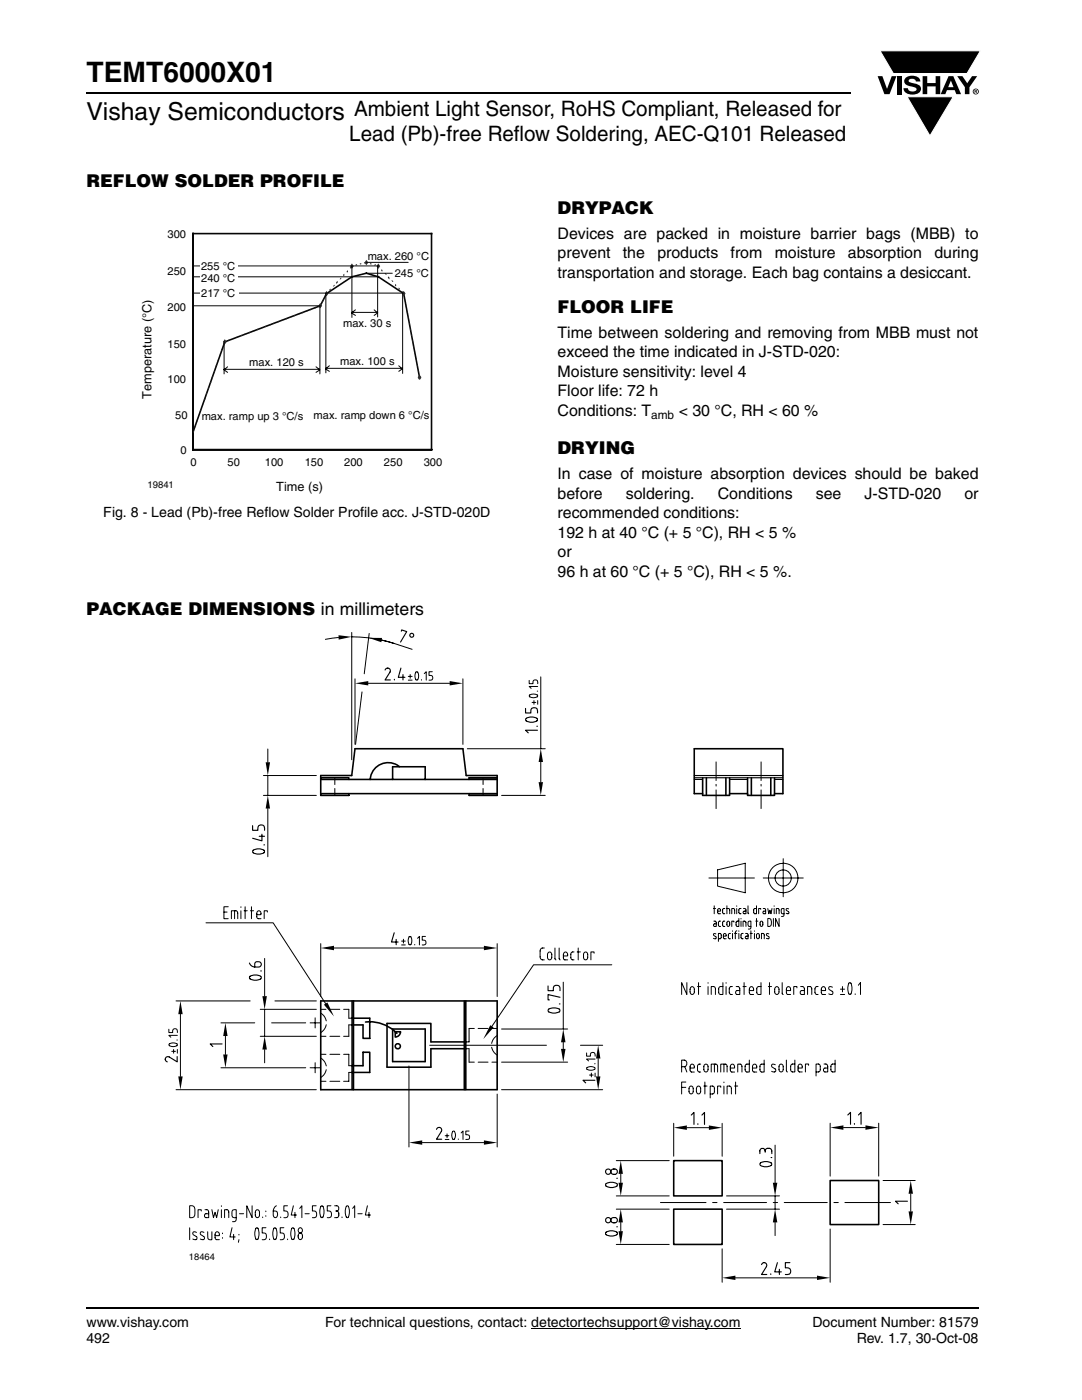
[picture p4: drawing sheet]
<svg xmlns="http://www.w3.org/2000/svg" width="216mm" height="279mm" viewBox="0 0 216 279" stroke-linecap="round" stroke-linejoin="round" font-family="sans-serif">
<path d="M106 265.1h41.8" fill="none" stroke="#000" stroke-width=".2"/>
<path d="M17.3 261h178" fill="none" stroke="#000" stroke-width=".36"/>
<path d="M175.1 10.1h20.7v17.2h-20.7z" fill="#fff"/>
<g fill="#000">
<path d="M175.1 15.2h1l.9 2.5 .9-2.5h1l-1.4 3.6h-1zM175.6 10.1h20l-2.7 4.6h-14.6zM179 15.2h.9v3.6h-.9zM180.8 15.5a2.1 2.1 0 0 1 2.7 .3l.1 .5h-.8a.79 .79 0 0 0-.7-.6 .79 .79 0 0 0-.8 .4l.2 .3 1 .3a1.08 1.08 0 0 1 1.3 1 1.08 1.08 0 0 1-1.1 1.1 1.73 1.73 0 0 1-2.4-1.2h.9a.96 .96 0 0 0 .8 .7 .96 .96 0 0 0 .9-.5 1.31 1.31 0 0 0-1.2-.6 1.03 1.03 0 0 1-1.1-.5 1.03 1.03 0 0 1 .2-1.2zM184.1 15.2h.9v1.4h1.7v-1.4h.9v3.6h-.9v-1.6h-1.7v1.6h-.9zM181 19.3h9.2l-4.6 7.8zM191 15.2h1l1 1.4 1-1.4h1l-1.6 2.2v1.4h-.9v-1.4z"/>
<path d="M189.7 16.1l-.5 1.3h1.1zM189.3 15.2h.9l1.6 3.6h-1l-.3-.8h-1.5l-.4 .8h-.9z"/>
<path d="M194.6 18v.2h.2v-.1zM194.5 17.9l.4 .1 .1 .1-.2 .2 .2 .3-.3-.3-.1 .3h-.1zM194.2 18.3a.5 .5 0 0 0 1 0 .5 .5 0 0 0-1 0zM194.1 18.3a.6 .6 0 0 1 1.2 0 .6 .6 0 0 1-1.2 0z"/>
</g>
<path d="M175.6 10.1h20l-2.7 4.6h-14.6zM181 19.3h9.2l-4.6 7.8z" fill="none" stroke="#fff" stroke-width=".2"/>
<path d="M17.3 18.6h152.5" fill="none" stroke="#000" stroke-width=".36"/>
<path d="M28 45.5h60.3v53.1h-60.3z" fill="#fff"/>
<path d="M38.5 53.8h47.6M38.5 75.3h47.6M38.5 68.2h47.6M38.5 61h47.6" fill="none" stroke="#fff" stroke-width=".2"/>
<path d="M38.5 46.6h47.6" fill="none" stroke="#fff" stroke-width=".32"/>
<path d="M38.5 46.6h47.6v43.1h-47.6zM83.7 75.3l-3.1-16.7-5.1-3.4-2.4-.7-2.9 .7-5 3.4-1.3 2.4-19 7.2-6.4 18" fill="none" stroke="#040503" stroke-width=".32"/>
<g fill="#123217">
<path d="M38.6 86h.1l-.1 .4h-.1z" fill-rule="evenodd"/>
<path d="M39 85h.2l-.2 .3h-.2z" fill-rule="evenodd"/>
<path d="M39.3 83.9h.1v.3h-.2z" fill-rule="evenodd"/>
<path d="M40.1 81.6h.1l-.1 .4h-.2z" fill-rule="evenodd"/>
<path d="M40.8 79.5h.3l-.2 .3h-.2z" fill-rule="evenodd"/>
<path d="M41.2 78.4h.1l-.1 .4h-.1z" fill-rule="evenodd"/>
<path d="M41.6 77.3h.2l-.2 .4h-.1z" fill-rule="evenodd"/>
<path d="M42 76.2h.2l-.2 .4h-.2z" fill-rule="evenodd"/>
<path d="M42.3 75.1h.2l-.1 .3h-.2z" fill-rule="evenodd"/>
<path d="M42.7 74h.2l-.2 .4h-.1z" fill-rule="evenodd"/>
<path d="M43.1 72.9h.1l-.1 .4h-.1z" fill-rule="evenodd"/>
<path d="M43.4 71.9h.2l-.1 .3h-.1z" fill-rule="evenodd"/>
<path d="M43.9 70.8h.2l-.2 .3h-.2z" fill-rule="evenodd"/>
<path d="M44.2 69.7h.2l-.2 .4h-.1z" fill-rule="evenodd"/>
<path d="M44.6 68.5h.1l-.1 .4h-.1z" fill-rule="evenodd"/>
<path d="M44.7 68.1l.3-.1 .1 .2-.3 .1z" fill-rule="evenodd"/>
<path d="M45.6 67.8l.2-.1v.2l-.2 .1z" fill-rule="evenodd"/>
<path d="M47.2 67.2l.3-.1v.2l-.3 .1z" fill-rule="evenodd"/>
<path d="M47.9 66.9l.3-.1 .1 .2-.3 .1z" fill-rule="evenodd"/>
<path d="M48.8 66.6l.3-.1v.2l-.2 .1z" fill-rule="evenodd"/>
<path d="M49.6 66.3l.3-.1 .1 .2-.3 .1z" fill-rule="evenodd"/>
<path d="M50.4 66l.3-.1 .1 .2-.3 .1z" fill-rule="evenodd"/>
<path d="M51.2 65.7l.3-.1 .1 .2-.3 .1z" fill-rule="evenodd"/>
<path d="M52.1 65.4l.2-.1 .1 .2-.2 .1z" fill-rule="evenodd"/>
<path d="M52.9 65.1l.2-.1 .1 .2-.3 .1z" fill-rule="evenodd"/>
<path d="M53.7 64.8l.3-.1 .1 .2-.3 .1z" fill-rule="evenodd"/>
<path d="M54.5 64.5l.3-.1v.2l-.2 .1z" fill-rule="evenodd"/>
<path d="M55.3 64.2l.3-.1 .1 .2-.3 .1z" fill-rule="evenodd"/>
<path d="M56.2 63.9l.2-.1 .1 .2-.3 .1z" fill-rule="evenodd"/>
<path d="M56.9 63.6l.3-.1 .1 .2-.3 .1z" fill-rule="evenodd"/>
<path d="M57.8 63.3l.3-.1v.2l-.2 .1z" fill-rule="evenodd"/>
<path d="M58.6 63l.2-.1 .1 .2-.3 .1z" fill-rule="evenodd"/>
<path d="M59.4 62.7l.3-.2 .1 .3-.3 .1z" fill-rule="evenodd"/>
<path d="M60.2 62.3l.3-.1 .1 .2-.3 .1z" fill-rule="evenodd"/>
<path d="M61 62l.3-.1 .1 .2-.3 .1z" fill-rule="evenodd"/>
<path d="M61.9 61.7l.2-.1 .1 .2-.3 .1z" fill-rule="evenodd"/>
<path d="M62.7 61.4l.2-.1 .1 .2-.2 .1z" fill-rule="evenodd"/>
<path d="M63.5 61.1l.3-.1v.2l-.3 .1z" fill-rule="evenodd"/>
<path d="M64 60.9h.2l-.2 .3h-.2z" fill-rule="evenodd"/>
<path d="M64.5 59.8h.1l-.1 .4h-.2z" fill-rule="evenodd"/>
<path d="M64.9 58.8h.1l-.1 .4h-.2z" fill-rule="evenodd"/>
<path d="M65 58.5l.2-.2 .1 .3-.2 .2z" fill-rule="evenodd"/>
<path d="M65.7 57.8l.2-.2 .1 .3-.2 .2z" fill-rule="evenodd"/>
<path d="M66.6 56.9h.2l-.2 .3h-.2z" fill-rule="evenodd"/>
<path d="M67.3 56.1l.1 .3-.3 .3v-.3z" fill-rule="evenodd"/>
<path d="M68 55.4h.2l-.2 .4h-.2z" fill-rule="evenodd"/>
<path d="M68.5 54.8l.2-.2v.3l-.2 .2z" fill-rule="evenodd"/>
<path d="M69.2 54.1l.2-.2v.3l-.2 .2z" fill-rule="evenodd"/>
<path d="M69.8 53.4l.3-.2 .1 .2-.3 .2z" fill-rule="evenodd"/>
<path d="M70.1 53l.3-.1v.2l-.2 .1z" fill-rule="evenodd"/>
<path d="M70.9 52.8l.3-.1 .1 .2-.3 .1z" fill-rule="evenodd"/>
<path d="M71.8 52.6l.3-.1v.2l-.3 .1z" fill-rule="evenodd"/>
<path d="M72.6 52.4l.3-.1 .1 .2-.3 .1z" fill-rule="evenodd"/>
<path d="M73 52.3l.3 .1-.1 .2-.2-.1z" fill-rule="evenodd"/>
<path d="M73.9 52.5l.3 .1-.1 .2-.3-.1z" fill-rule="evenodd"/>
<path d="M74.7 52.8l.3-.1v.2l-.3 .1z" fill-rule="evenodd"/>
<path d="M75.4 53l.2 .2v.3l-.2-.2z" fill-rule="evenodd"/>
<path d="M76.1 53.7l.2 .2v.3l-.2-.2z" fill-rule="evenodd"/>
<path d="M76.8 54.5h.2l.2 .3h-.2z" fill-rule="evenodd"/>
<path d="M77.5 55.1l.2 .3v.4l-.3-.4z" fill-rule="evenodd"/>
<path d="M78.1 56h.2l.2 .3h-.2z" fill-rule="evenodd"/>
<path d="M78.9 56.7l.2 .2-.1 .3-.2-.2z" fill-rule="evenodd"/>
<path d="M79.6 57.4l.2 .2-.1 .3-.2-.2z" fill-rule="evenodd"/>
<path d="M80.2 58.1l.3 .2-.1 .2-.3-.2z" fill-rule="evenodd"/>
<path d="M80.5 58.5h.1l.1 .4h-.1z" fill-rule="evenodd"/>
<path d="M80.7 59.7h.1l.1 .4h-.1z" fill-rule="evenodd"/>
<path d="M80.9 60.8h.1l.1 .4h-.1z" fill-rule="evenodd"/>
<path d="M81.1 62h.2v.4h-.1z" fill-rule="evenodd"/>
<path d="M81.4 63.3h.1l.1 .3h-.1z" fill-rule="evenodd"/>
<path d="M81.6 64.4h.1l.1 .4h-.1z" fill-rule="evenodd"/>
<path d="M81.8 65.6h.2v.4h-.1z" fill-rule="evenodd"/>
<path d="M82 66.8h.2v.3h-.1z" fill-rule="evenodd"/>
<path d="M82.2 67.9h.2l.1 .4h-.2z" fill-rule="evenodd"/>
<path d="M82.5 69.1h.1l.1 .5h-.2z" fill-rule="evenodd"/>
<path d="M82.7 70.4h.1l.1 .3h-.2z" fill-rule="evenodd"/>
<path d="M82.9 71.5h.2l.1 .4h-.2z" fill-rule="evenodd"/>
<path d="M83.2 72.7h.1l.1 .4h-.2z" fill-rule="evenodd"/>
<path d="M83.4 73.8h.1l.1 .4h-.2z" fill-rule="evenodd"/>
<path d="M83.6 75h.1l.1 .4h-.2z" fill-rule="evenodd"/>
</g>
<path d="M44.9 67.9l.2 .3-.2 .3-.3-.3z" fill="#313232"/>
<path d="M45.1 68.2l-.2-.3-.3 .3 .3 .3" fill="none" stroke="#313232" stroke-width=".27"/>
<path d="M63.9 60.7l.2 .3-.2 .3-.2-.3z" fill-rule="evenodd" fill="#313232"/>
<path d="M63.9 60.7l.2 .3-.2 .3-.2-.3z" fill="none" stroke="#313232" stroke-width=".27"/>
<path d="M65.2 58.3l.2 .3-.2 .3-.2-.3z" fill-rule="evenodd" fill="#313232"/>
<path d="M65.2 58.3l.2 .3-.2 .3-.2-.3z" fill="none" stroke="#313232" stroke-width=".27"/>
<path d="M70.2 52.8l.2 .3-.2 .3-.2-.3z" fill-rule="evenodd" fill="#313232"/>
<path d="M70.2 52.8l.2 .3-.2 .3-.2-.3z" fill="none" stroke="#313232" stroke-width=".27"/>
<path d="M73.1 52.1l.2 .3-.2 .3-.2-.3z" fill-rule="evenodd" fill="#313232"/>
<path d="M73.1 52.1l.2 .3-.2 .3-.2-.3z" fill="none" stroke="#313232" stroke-width=".27"/>
<path d="M75.5 52.8l.2 .3-.2 .3-.2-.3z" fill-rule="evenodd" fill="#313232"/>
<path d="M75.5 52.8l.2 .3-.2 .3-.2-.3z" fill="none" stroke="#313232" stroke-width=".27"/>
<path d="M80.6 58.3l.2 .3-.2 .3-.3-.3z" fill-rule="evenodd" fill="#313232"/>
<path d="M80.6 58.3l.2 .3-.2 .3-.3-.3z" fill="none" stroke="#313232" stroke-width=".27"/>
<path d="M83.7 75l.2 .3-.2 .3-.2-.3z" fill-rule="evenodd" fill="#313232"/>
<path d="M83.7 75l.2 .3-.2 .3-.2-.3z" fill="none" stroke="#313232" stroke-width=".32"/>
<path d="M38.6 55.2h37M73.1 54.5h5.2M38.6 61h25.3" fill="none" stroke="#040503" stroke-width=".2"/>
<path d="M39.9 54.5h7.6v1.7h-7.6z" fill="#fff"/>
<path d="M38.6 58.5h41.9M65 58.6v15.8M80.3 58.5v16M44.6 73.7h19.2M44.7 68.1v6.5M45.4 73.2l-.7 .6 .7 .5M63.1 73.2l.7 .6-.7 .5M63.8 60.9v13.7M65 73.5h15.3M65.7 73l-.7 .6 .7 .5M79.6 73l.7 .6-.7 .5" fill="none" stroke="#040503" stroke-width=".2"/>
<path d="M39.9 57.6h7.7v1.6h-7.7z" fill="#fff"/>
<path d="M38.6 53.1h37M70.2 53.1v10.3M73.1 52.4h8.4M75.4 53.2v10.1M70.2 62.3h5.2M70.9 61.8l-.7 .6 .7 .6M74.7 61.8l.7 .6-.7 .6" fill="none" stroke="#040503" stroke-width=".2"/>
<g fill="#fff">
<path d="M39.9 52.2h7.5v1.7h-7.5z"/>
<path d="M32.9 125.6h149.8v130.4h-149.8z"/>
</g>
<g fill="none" stroke="#000" stroke-width=".2">
<path d="M67.6 127.2l-2.7 .4M70.2 127.1a27.4 27.4 0 0 1 8.5 1.3M70.2 126.2v25.4M70.8 135.5v13.1M72.2 138.1l-1.3 10.5M73.5 136.4h16.2M73.7 126.4l-1 8.1M76.2 127.7l6 1.9M81.5 135.7h.7M81.5 135h.7M81.8 134.6v.8M83.1 134.1h.1a1.13 1.13 0 0 1 0 1.6h-.1a1.42 1.42 0 0 1 0-1.6z"/>
<path d="M84.1 135.6v.1M84.7 134.4l.3-.3v1.6M86.3 134.1h-.7v.7l.6 .1 .2 .5a.52 .52 0 0 1-.8 .3M92.4 135.5v13.1M105.6 135.8v.6h.8v-.5l.5-.2a.53 .53 0 0 1 .4 .7M105.7 138.7a1.14 1.14 0 0 1 1.6 .2 1.15 1.15 0 0 1-1.7 0zM106.5 139.8v.8M107.2 137.9h.1M107.3 137h-1.7l.4 .4M107.3 139.8v.8M107.9 135.1v14.3M52.6 154.8h10.5"/>
<path d="M52.6 158.7h10.5M53.4 149.5v2.6M53.4 154.8v3.9M66.8 155.2v1.4M66.8 157.4v1.3M93.2 149.4h15.6M96.4 155.2v1.4M96.4 157.4v1.3M100.1 158.7h8.7M106.2 140.2h.7M107.9 152.1v4M142.9 152.1v3.7"/>
<path d="M142.9 156.5v.4M142.9 157.6v3.8M151.9 152.1v3.7M151.9 156.5v.4M151.9 157.6v3.8M53.4 161.4v9.6M141.5 175.2h9M143.2 173.6l5.5-1.3v5.9l-5.5-1.4zM152.3 175.2h8M156.3 171.4v7.6M35.1 199.8h14.8M41.1 184.2h13.4l10.5 16.1"/>
<path d="M44.7 182h.6M45.5 181h-.8v2.3h.8M46.2 183.3v-1.5h.9l.2 .1 .1 1.4M46.8 181.8v1.5M48.1 181v.1M48.1 181.8v1.5M48.7 181.8h.6M48.9 181v2.3M50 181.8h.6M50.2 181v2.3M51.2 182.5h.9a.54 .54 0 0 0-.1-.5 .54 .54 0 0 0-.6-.1l-.2 .4 .1 .8 .1 .2h.7M52.8 191.3v7.5"/>
<path d="M53.3 182v-.2h-.6v1.5M54.9 199.8h8.2M64 188.3v10.6M66.6 189.2h30M80.1 188.6h.8M80.1 187.8h.8M80.5 187.4v.8M81.6 187l.2-.1a1.15 1.15 0 0 1 0 1.7l-.2-.1a1.62 1.62 0 0 1 0-1.5zM82.8 188.5v.1M83.3 187.3l.4-.4v1.7M84.9 186.9h-.7v.7l.6 .1 .2 .5a.55 .55 0 0 1-.8 .4M99.2 188.3v10.6"/>
<path d="M108.6 189.2h-.5l-.3 .6 .1 1.5 .2 .2 .5 .1M109.4 190.1h.5l.2 .3v.8l-.4 .4-.4-.4v-.8zM110.7 189.2v2.1l.2 .3M111.6 189.2v2.1l.2 .3M112.4 196v9.4M112.4 190.8h.9a.54 .54 0 0 0-.1-.6 .54 .54 0 0 0-.6-.1 1.35 1.35 0 0 0-.1 1.3l.8 .2M114.5 190h-.4l-.2 .4v.9l.2 .2 .4 .1M115.2 190h.6M115.4 189.2v2.4M116.6 190.1h.5l.2 .3v.8l-.4 .4-.4-.4v-.8zM118.5 190.2v-.2h-.6v1.6M122.1 192.5h-15.6l-8.3 12.3"/>
<path d="M137.1 196.1v2.4l-1.1-2.4v2.4M137.9 197h.4l.2 .3v.8l-.4 .4-.2-.1-.2-.5v-.5zM139.2 196.9h.6M139.4 196.1v2.4M141.3 196.1v.1M141.3 196.9v1.6M141.9 198.5v-1.6l.8 .1 .1 1.5M142.4 181.3h.4M142.4 183.8l.4 .1 .1 .1v.9l-.5-.1 .1-.4h.4M142.5 180.8v1.6M142.8 186.4l-.3-.1-.1 .2 .5 .5v.2l-.1 .2-.4-.1M143.2 181.8h.6l-.1-.4h-.4l-.1 .7 .1 .2 .5 .1"/>
<path d="M143.4 187.4l.4-.1 .1-.1v-.7l-.2-.2h-.3v1.6M143.8 183.8l-.3 .1-.1 .2v.6l.4 .2M144.2 196.1v2.4l-.6-.1-.2-.2v-1l.2-.3h.6M144.3 186.8h.6l-.2-.5-.3 .2-.1 .6 .2 .2 .4 .1M144.6 183.8l-.3 .1-.1 .2v.6l.4 .2M144.6 181.3h-.3l-.1 .3v.6l.4 .2M144.9 196.1v.1M144.9 196.9v1.6M145 181.3l.5 .1 .1 1M145 180.8v1.6M145.2 183.9l.4 .2v.6l-.2 .2h-.2l-.1-.2v-.6zM145.8 186.3h-.3l-.2 .3v.6l.5 .2"/>
<path d="M146 182.4v-1.1l.5 .1 .1 1M146.1 196.9h-.4l-.2 .5v.8l.2 .2 .4 .1M146.2 185.8v.1M146.2 186.3v1.1M146.4 184v-.2h-.4v1.1M146.6 186.3h.4M146.9 196.9h.5l.2 .3v1.3h-.5a.4 .4 0 0 1-.3-.4 .4 .4 0 0 1 .3-.4h.5M147 180.8v.1M147 181.3v1.1M147 185.8l-.3 .3v1.3M147.4 183.3v1.6h-.4l-.1-.2v-.7l.2-.2h.3M147.4 185.8v.1"/>
<path d="M147.4 186.3v1.1M147.9 181.3h-.3l-.2 .3v.6l.5 .2M147.9 183.3v.1M147.9 183.8v1.1M148.3 196.9h.6M148.3 184.9v-1.1l.5 .1v1M148.3 186.3h-.3l-.1 .3v.6l.4 .2M148.3 181.3h.4l.1 .3v.8l-.4-.1-.1-.2 .1-.2 .4-.1M148.5 196.1v2.4M148.8 186.3l.4 .1 .1 .2v.8l-.5-.1-.1-.2 .1-.2 .5-.1M149.3 180.8v1.4l.1 .2M149.5 197.7h.9a.53 .53 0 0 0-.1-.6 .53 .53 0 0 0-.6-.1 1.37 1.37 0 0 0-.1 1.4l.8 .1"/>
<path d="M149.7 186.3h.4M149.8 184.9h-.3a.66 .66 0 0 1 .1-1.1h.2v1.3l-.1 .3h-.4M149.8 185.8v1.6M150.5 185.8v.1M150.5 186.3v1.1M150.8 183.8h.4M151 180.8v1.6l-.5-.1-.1-.2v-.6l.1-.2h.5M151 183.3v1.6M151.1 186.3h.2a.68 .68 0 0 1-.1 1.1 .64 .64 0 0 1-.1-1.1zM151.8 181.5v-.2h-.4v1.1M151.8 183.9h.2a.68 .68 0 0 1-.1 1 .66 .66 0 0 1-.1-1zM151.8 196.1v2.4l-.6-.1-.2-.2v-1l.2-.3h.6"/>
<path d="M151.9 187.4v-1.1l.5 .1 .1 1M152.3 181.3h.3l.2 .3v.8l-.5-.1-.1-.2 .1-.2 .5-.1M153.2 183.3h.4a1.19 1.19 0 0 1 .1 1.5l-.5 .1zM153.2 181.3l.2 1.1 .2-.7 .2 .7 .2-1.1M153.3 196.9h.7M153.4 186.4l-.3-.1-.2 .2 .6 .5v.2l-.2 .2-.4-.1M153.5 196.1v2.4M154.3 183.3v1.6M154.5 180.8v.1M154.5 181.3v1.1M154.8 197h.4l.2 .3v.8l-.4 .4-.4-.4v-.8zM154.9 182.4v-1.1l.5 .1 .1 1"/>
<path d="M155.5 183.3v1.6l-.7-1.6v1.6M156.1 196.1v2.1l.2 .3M156.4 182.4h-.3a.68 .68 0 0 1 .1-1.1h.2v1.3l-.1 .3h-.4M156.9 197.7h.9a.53 .53 0 0 0-.2-.6 .53 .53 0 0 0-.5-.1l-.2 .3v.9l.2 .3h.7M157.4 181.4l-.5-.1v.2l.4 .4 .1 .4h-.5M159 197.1v-.2h-.6v1.6M159.8 196.9h.5l.2 .3v1.3l-.8-.2v-.5l.8-.1M161.1 198.5v-1.6h.7l.2 .3v1.3M163.2 196.9h-.4l-.2 .5 .1 .9 .5 .2M163.9 197.7h.8a.55 .55 0 0 0-.6-.7l-.2 .4 .1 1 .7 .1M166.1 197l-.6-.1-.1 .3 .1 .3 .6 .3a.36 .36 0 0 1 .1 .5 .36 .36 0 0 1-.5 .2l-.3-.2M167.7 198.5h.8"/>
<path d="M167.7 197.4h.8M168.1 196.9v1M169.4 196.1h.2a2.07 2.07 0 0 1 .1 2.4l-.3-.2-.2-.8v-.9zM170.6 198.3v.2M171.3 196.6l.4-.5v2.4M33.7 205.4v.7h.8v-.6l.5-.2a.57 .57 0 0 1 .4 .8M33.8 208.3a1.19 1.19 0 0 1 1.6 .2 1.11 1.11 0 0 1-1.7 0zM34.3 209.8h.7M34.6 209.4v.8M35.1 217.5h28M35.3 207.6h.1M35.4 206.6h-1.7l.4 .4"/>
<path d="M35.4 209.4v.8M36 202.4v12.4M44.1 213.1h16.9M44.1 204.1h6.7M45 206.8v3.6M51.9 206.8h11.2M51.9 201.4h11.2M52.8 201.4v5.4M52.8 209.5v2.6M54.2 204.1h6.8M61.9 213.1h2M61.9 204.1h2"/>
<path d="M62.9 203.1v2M62.9 212.1v2M64 211.2l.8 .8 .3 .7M64 202.2l.6 .5 .5 1M64 210.4h1M64 215.8h1M64 206.8h1M64 201.4h1M65.1 213.5l-.5 1-.6 .5M65.1 204.5l-.3 .8-.8 .8M65.8 210.4h2M65.8 215.8h2"/>
<path d="M65.8 206.8h2M65.8 201.4h2M68.6 210.4h1v2.3h.7M68.6 201.4h1v1.8h.7M70.3 214h-.7v1.8h-1M70.3 204.5h-.7v2.3h-1M81.6 212.7v16.2M85.7 208.6h23.3M92.9 209.3h.7v2.7h1M94.6 205.3h-1v2.6h-.7M95.4 212h2M95.4 205.3h2"/>
<path d="M98.1 209l.5 1.1 .6 .5M98.2 212h1M98.2 205.3h1M99.2 206.7l-.6 .5-.5 1M99.2 218.3v10.6M100.1 212h13.2M100.1 205.4h13.2M100.1 217.5h20.2M112.4 208v1.3M115.8 208.6h4.5M117 210.1v.7h.8l.1-.6 .5-.2a.55 .55 0 0 1 .3 .8M117.1 213a1.24 1.24 0 0 1 1.6 .2 1.15 1.15 0 0 1-1.7 0z"/>
<path d="M117.6 214.5h.8M118 214.2v.7M118.7 212.3h.1M118.7 211.4h-1.7l.4 .3M118.7 214.2v.7M119.4 211.2v3.6M136 212.9h.5a.68 .68 0 0 0 .6-.7 .68 .68 0 0 0-.6-.6h-.5v2.4M136 217h.9M136.6 212.9l.5 1.1M136.9 215.9h-.9v2.4M137.7 216.8h.4l.2 .3v.9l-.4 .3-.4-.3v-.9zM137.7 213.1h.8a.53 .53 0 0 0-.1-.5 .53 .53 0 0 0-.5-.1l-.2 .4v.6l.3 .5"/>
<path d="M138 214h.5M139.2 216.8h.4l.2 .3v.9l-.4 .3-.2-.1-.2-.4v-.5zM139.8 212.4h-.4l-.2 .4v.9l.2 .2 .4 .1M140.4 216.7h.7M140.6 212.5h.5l.2 .2v.9l-.4 .3-.4-.3v-.9zM140.7 215.9v2.4M141.7 218.3h.6l.2-.3v-1l-.2-.2-.6-.1v2.4M141.9 214v-1.6h.9l.3 .1 .1 1.5M142.6 212.4v1.6M143.8 214v-1.6h.9l.3 .1 .1 1.5M143.8 217v-.3h-.6v1.6M144.5 212.4v1.6"/>
<path d="M144.5 215.9v.2M144.5 216.7v1.6M145.1 218.3v-1.6l.7 .2 .1 1.4M145.7 213.1h.9a.55 .55 0 0 0-.7-.6 1.38 1.38 0 0 0-.1 1.3l.8 .2M146.6 216.7h.6M146.8 215.9v2.4M147.2 214v-1.6l.7 .1 .1 1.5M149.5 211.6v2.4l-.6-.1-.2-.2v-1.1l.2-.2h.6M150.2 213.1h.8a.53 .53 0 0 0-.1-.5 .53 .53 0 0 0-.6-.1 1.38 1.38 0 0 0-.1 1.3l.8 .2M152.5 211.6v2.4l-.6-.1-.2-.2v-1.1l.2-.2h.6M154.7 212.5l-.6-.1-.1 .2v.3l.8 .6a.44 .44 0 0 1-.3 .5 .44 .44 0 0 1-.5-.2M155.6 212.5l.5-.1 .2 .3v.9l-.4 .3-.4-.3v-.9z"/>
<path d="M156.9 211.6v2.1l.2 .2M158.6 211.6v2.3h-.6l-.2-.2v-1.1l.2-.2 .6-.1M159.2 213.1h.9a.53 .53 0 0 0-.1-.5 .53 .53 0 0 0-.6-.1l-.1 .2v1l.1 .2h.7M161.3 212.6v-.3h-.6v1.6M162.8 213.9h.7l.2-.2v-1.1l-.2-.2-.7-.1v2.4M164.4 212.3l.5 .1 .2 .2 .1 1.3-.8-.1v-.5l.8-.2M166.6 211.6v2.3h-.6l-.2-.2v-1.1l.2-.2 .6-.1M84.2 228h12.4M88.8 227.4h.8M88.8 226.7h.8M89.2 226.3v.7M90.3 225.8l.2-.1a1.11 1.11 0 0 1 0 1.7h-.1a1.4 1.4 0 0 1-.1-1.6z"/>
<path d="M91.5 227.3v.1M92 226.1l.4-.4v1.7M93.6 225.7h-.7v.8h.6l.2 .5a.52 .52 0 0 1-.8 .4M123 231.6h10.5M123 238.7h10.5M123.9 234.3v1.7M131.8 240h9.1M134.4 224.2v6.6M137.1 225.1h4.4M142.2 240h.9M144.1 224.2v6.6M144.4 240h8.6"/>
<path d="M145 238.7h10.5M154.3 240h.9M154.7 228.5v7.5M154.7 238.7v2.6M156.5 240h8.6M165.6 224.2v10.5M166.4 240h.9M168.3 225h4.4M168.6 240h9.1M175.3 224.2v10.5M176.2 235.6h6.4M181.7 238.2v3.6"/>
<path d="M37.8 240.6h.6a.93 .93 0 0 1 .5 1.2 .87 .87 0 0 1-.2 1 .87 .87 0 0 1-.9 .2zM37.8 245v2.4M39.2 246l-.6-.2-.1 .3 .1 .3 .7 .4a.45 .45 0 0 1-.2 .6 .45 .45 0 0 1-.6-.1M40.2 241.7v-.3h-.7v1.6M40.7 246l-.6-.2-.2 .3 .2 .3 .6 .4a.36 .36 0 0 1 .1 .4 .36 .36 0 0 1-.5 .2l-.3-.1M40.9 241.4l.5 .1 .2 .2v1.3l-.7-.1v-.6l.7-.1M41.4 245.8l.1 .4a.79 .79 0 0 0 0 .9 .79 .79 0 0 0 .8 .3v-1.6M42.3 241.4l.3 1.6 .3-1.1 .3 1.1 .3-1.6M42.9 246.6h.9a.53 .53 0 0 0-.1-.6 .53 .53 0 0 0-.6-.1l-.2 .4v.9l.3 .2h.6M44.2 240.6v.2M44.2 241.4v1.6M44.4 246.1v.1"/>
<path d="M44.4 247v.1M44.8 243v-1.6l.6 .1 .2 .2v1.3M46.3 245l-.4 1.9h1M46.6 246.3v1.1M47.1 243h-.4a.94 .94 0 0 1-.3-1.4l.7-.2v2.1l-.2 .3h-.5M47.7 247.4l-.1 .5M47.7 246.3v.2M47.8 242.2h.8M50.3 240.6v2.4l-1.1-2.4v2.4M51.1 245.1l.2-.1a2.06 2.06 0 0 1 0 2.4l-.2-.1-.3-.9zM51.1 241.5h.5l.2 .3v.9l-.4 .3-.4-.3v-.9zM52.4 242.9v.1"/>
<path d="M53 241.7v.1M53 242.6v.1M53.1 245h-.8v1.1h.4a.71 .71 0 0 1 .5 .7 .71 .71 0 0 1-.6 .6h-.3M53.8 247.3v.1M54.6 245.1l.3-.1a2.09 2.09 0 0 1 0 2.4h-.1a1.97 1.97 0 0 1-.2-2.3zM55.1 240.6a1.75 1.75 0 0 0-.5 2.2l.2 .2a.67 .67 0 0 0 .6-.8 .67 .67 0 0 0-.9-.5M56 242.9v.1M56.6 245h-.7v1.1h.4a.71 .71 0 0 1 .5 .7 .71 .71 0 0 1-.6 .6h-.3M57.4 240.6h-.8v1.1h.5a.69 .69 0 0 1 .4 .8 .69 .69 0 0 1-.9 .5M57.4 247.3v.1M58.2 245.1l.3-.1a2.06 2.06 0 0 1 0 2.4l-.3-.1-.2-.9zM58.5 240.6l-.4 1.9h1.1"/>
<path d="M58.9 241.9v1.1M59.7 245.1a.46 .46 0 0 1 .6 .4 .46 .46 0 0 1-.7 .4 .57 .57 0 0 1 .1-.8zM59.7 246.2l.2-.1a.71 .71 0 0 1 .5 .6 .71 .71 0 0 1-.5 .7 .77 .77 0 0 1-.2-1.2zM59.8 241.2l.4-.6v2.4M60.9 242.2h.8M63.1 240.6h-.8v1.1h.5a.7 .7 0 0 1 .4 .8 .7 .7 0 0 1-.9 .5M64.1 240.7l.2-.1a2.08 2.08 0 0 1 0 2.4h-.1a2.19 2.19 0 0 1-.1-2.3zM66 240.6h-.7v1.1h.4a.69 .69 0 0 1 .4 .8 .69 .69 0 0 1-.8 .5M66.8 240.6h.4a.53 .53 0 0 1 .4 .6 .53 .53 0 0 1-.4 .5M67 241.7h.2M67.2 241.7a.73 .73 0 0 1 .4 .6 .73 .73 0 0 1-.4 .7h-.4M68.2 242.9v.1"/>
<path d="M69.2 240.7l.2-.1a2.08 2.08 0 0 1 0 2.4h-.1a2.2 2.2 0 0 1-.1-2.3zM70.4 241.2l.4-.6v2.4M71.4 242.2h.9M73.3 240.6l-.4 1.9h1M73.6 241.9v1.1M123 241.3h10.5M123 248.4h10.5M123.9 244v1.7M144.1 249.2v6.7M145 241.3h10.5M146.7 255h16.3M154.7 244v2.6"/>
<path d="M165.6 245.3v10.6M176.2 244.4h6.4"/>
<circle cx="156.3" cy="175.2" r="2.94"/>
<circle cx="156.3" cy="175.2" r="1.62"/>
</g>
<g fill="none" stroke="#000" stroke-width=".32">
<path d="M64 155.2h5.6v.4M64 155.6h35.2M64 158.4h35.2M69.6 158.4v.3h-5.6v-3.9h6.2l.6-5.4h21.6l.6 5.4h6.2v3.9h-5.6v-.3M78.3 155.6v-2.6h6.5v2.6M79.7 153a3.6 3.6 0 0 0-5.8 2.6M99.2 155.2h-5.6v.4M140.2 155.2v3.5h5.4v-3.5M140.2 158.4h-1.7v-9h17.7v9h-1.7M140.9 155.2v3.5M144.8 155.2v3.5M145.6 158.4h3.6"/>
<path d="M149.2 155.2v3.5h5.3v-3.5M149.9 155.2v3.5M153.8 155.2v3.5M64 199.8h35.2v17.7h-35.2zM70.3 199.8v17.7M70.5 199.8v17.7M92.6 199.8v17.7M92.9 199.8v17.7M70.3 212.7h2.1v-2.7h1.4v4h-3.5M70.3 203.2h3.5v4h-1.4v-2.7h-2.1M72.9 204a7.5 7.5 0 0 1 6.3 2.2M78.3 205.4h6.5v6.5h-6.5z"/>
<path d="M78.9 205.9h1a1.09 1.09 0 0 1-1 1.1zM92.9 207.9h-6.9v-3.7h-8.8v8.8h8.8v-3.7h6.9M134.4 231.6h9.7v7.1h-9.7zM165.6 235.6h9.7v8.8h-9.7zM134.4 241.3h9.7v7.1h-9.7z"/>
<circle cx="79.4" cy="208.8" r=".51"/>
</g>
<g fill="#000">
<path d="M67.5 126.8l2.7 .3-2.6 .6zM70.8 136.4l2.7-.5v.9zM73.6 127.3h2.6l-.1 .9zM89.7 135.9l2.7 .5-2.7 .4zM53 152.1h.9l-.5 2.7zM107.5 156.1h.9l-.5 2.6zM107.9 149.4l.5 2.7h-.9zM53.4 158.7l.5 2.7h-.9zM52.4 198.8h.9l-.5 2.6zM64 189.2l2.6-.5v.9zM96.6 188.7l2.6 .5-2.6 .4zM35.6 214.8h.9l-.5 2.7z"/>
<path d="M36 199.8l.5 2.6h-.9zM44.5 210.4h.9l-.4 2.7zM45 204.1l.4 2.7h-.9zM52.8 206.8l.5 2.7h-.9zM64.6 200.5l.7-.4 1.3 2.8zM97.8 204.6l.7 .4-2.1 2.4zM111.9 209.3h.9l-.4 2.7zM112.4 205.4l.4 2.6h-.9zM119.4 208.6l.4 2.6h-.9zM118.9 214.8h.9l-.4 2.7zM81.6 228l2.6-.4v.9zM96.6 227.6l2.6 .4-2.6 .5z"/>
<path d="M123.9 231.6l.4 2.7h-.9zM123.4 236h.9l-.4 2.7zM134.4 225.1l2.7-.5v.9zM141.5 224.6l2.6 .5-2.6 .4zM154.2 236h.9l-.4 2.7zM165.6 225l2.7-.4v.9zM172.7 224.6l2.6 .4-2.6 .5zM181.7 235.6l.5 2.6h-.9zM123.9 241.3l.4 2.7h-.9zM123.4 245.7h.9l-.4 2.7zM144.1 255l2.6-.4v.9zM154.7 241.3l.4 2.7h-.9z"/>
<path d="M163 254.6l2.6 .4-2.6 .5zM181.3 241.8h.9l-.5 2.6z"/>
</g>
<g fill="none" stroke="#000" stroke-width=".22">
<path d="M76.8 133.7a.54 .54 0 0 1 .8-.3 .54 .54 0 0 1 .2 .7l-1 1.6h1.1M78.7 135.6v.1M80 133.3l-.5 1.9h1.3M80.1 126v-.3l1.1 .3-1.3 2.1M80.4 134.6v1.1M104.9 141.4v.9h1a.74 .74 0 0 1 .7-1.1 .74 .74 0 0 1 .7 1.1M104.9 143.4h.1a1.91 1.91 0 0 1 2.2 .1v.2a1.75 1.75 0 0 1-2.3 0zM107.1 144.9h.2M107.3 145.7h-2.4l.5 .6M138.5 155.2h17.7M138.5 155.6h1.7M138.5 154.8h17.7"/>
<path d="M145.6 155.6h3.6M154.5 155.6h1.7M50.4 164.8v.9h1.1a.74 .74 0 0 1 .6-1.1 .74 .74 0 0 1 .7 1.1M50.5 169.7a1.92 1.92 0 0 1 2.3 .1v.2a1.73 1.73 0 0 1-2.4 0zM51.7 166.9h1.1M52.3 166.5v1.3l-1.9-.5M52.7 168.6h.1M49.8 192.2a1.55 1.55 0 0 0 2.2 .6 .52 .52 0 0 0 .1-.5 .52 .52 0 0 0-.5-.4h-.4l-.3 .2-.1 .9M49.9 194.8a1.86 1.86 0 0 1 2.2 .2v.2a1.7 1.7 0 0 1-2.3 0zM52 193.8h.2M78.7 186.2l-.6 1.8h1.3M79.1 187.5v1"/>
<path d="M109.4 196.8v.9h1a.72 .72 0 0 1 .4-1 .72 .72 0 0 1 .9 .5v.5M111.7 199l-2.3-.5v1.1h.2M35.4 210.9v1l-1.6-.9a.53 .53 0 0 0-.8 .2 .53 .53 0 0 0 .4 .7M44.3 208.3h-2.4l.6 .6M109.5 201.4a1.9 1.9 0 0 1 2.2 .2v.1a1.75 1.75 0 0 1-2.3 .1zM111.6 200.4h.1M118.7 215.6h-2.4l.6 .5M87.1 225.4a.53 .53 0 0 1 .7-.4 .53 .53 0 0 1 .3 .8l-1 1.6h1M120.9 236.3a1.82 1.82 0 0 1 2.3 .1v.1a1.69 1.69 0 0 1-2.4 0zM122 233.6a.67 .67 0 0 1 .7-.3 .67 .67 0 0 1 .5 .7 .64 .64 0 0 1-.8 .4 .64 .64 0 0 1-.4-.8zM123.1 235.1h.1M137.9 222.5l.6-.5v2.4"/>
<path d="M139.3 224.3v.1M140.1 222.5l.5-.5v2.4M151.8 232.1a1.87 1.87 0 0 1 2.2 .2v.1a1.73 1.73 0 0 1-2.4 0zM152.7 229.7l-.1-.3-.6-.2-.3 .2-.1 .8M152.7 229.7a.68 .68 0 0 1 .6-.5 .68 .68 0 0 1 .7 .5v.5M152.7 229.7v.3M153.9 231h.1M169.2 222.5l.5-.5v2.4M170.5 224.2v.2M171.3 222.5l.5-.5v2.4M181.1 239.7h-2.4l.5 .6M120.9 246a1.85 1.85 0 0 1 2.3 .1v.1a1.71 1.71 0 0 1-2.4 0z"/>
<path d="M122 243.2a.67 .67 0 0 1 .7-.2 .67 .67 0 0 1 .5 .7 .64 .64 0 0 1-.8 .3 .64 .64 0 0 1-.4-.8zM123.1 244.8h.1M152 252.4a.53 .53 0 0 1 .7-.4 .53 .53 0 0 1 .2 .8l-.9 1.6h1M153.8 254.2v.2M155.1 252l-.5 1.8h1.3M155.5 253.3v1.1M157.6 252h-.9v1a.74 .74 0 0 1 1.1 .7 .74 .74 0 0 1-1.1 .7"/>
<circle cx="82.2" cy="126.8" r=".4"/>
<circle cx="121.4" cy="233.8" r=".52"/>
<circle cx="121.4" cy="243.5" r=".52"/>
</g>
<text font-size="5.6" x="17.3" y="16.4">TEMT6000X01</text>
<text font-size="4.9" x="17.3" y="24">Vishay Semiconductors</text>
<g font-size="4.2">
<text x="70.7" y="23.1">Ambient Light Sensor, RoHS Compliant, Released for</text>
<text x="69.7" y="28.1">Lead (Pb)-free Reflow Soldering, AEC-Q101 Released</text>
</g>
<g font-size="3.5">
<text x="17.3" y="37.3">REFLOW SOLDER PROFILE</text>
<text x="111.3" y="42.6">DRYPACK</text>
<text x="111.3" y="62.4">FLOOR LIFE</text>
<text x="111.3" y="90.6">DRYING</text>
<text x="17.3" y="122.7">PACKAGE DIMENSIONS in millimeters</text>
</g>
<g font-size="3.2">
<text x="111.3" y="47.7">Devices are packed in moisture barrier bags (MBB) to</text>
<text x="111.3" y="51.6">prevent</text>
<text x="124.3" y="51.6">the</text>
<text x="131.2" y="51.6">products</text>
<text x="145.8" y="51.6">from</text>
<text x="154.6" y="51.6">moisture</text>
<text x="169.2" y="51.6">absorption</text>
<text x="186.4" y="51.6">during</text>
<text x="111.3" y="55.5">transportation and storage. Each bag contains a desiccant.</text>
<text x="111.3" y="67.5">Time between soldering and removing from MBB must not</text>
<text x="111.3" y="71.3">exceed the time indicated in J-STD-020:</text>
<text x="111.3" y="75.2">Moisture sensitivity: level 4</text>
<text x="111.3" y="79.1">Floor life: 72 h</text>
<text x="111.3" y="83">Conditions: T</text>
<text x="135.4" y="83">&lt; 30 °C, RH &lt; 60 %</text>
<text x="111.3" y="95.7">In case of moisture absorption devices should be baked</text>
<text x="111.3" y="99.5">before</text>
<text x="124.9" y="99.5">soldering.</text>
<text x="143.2" y="99.5">Conditions</text>
<text x="162.8" y="99.5">see</text>
<text x="172.5" y="99.5">J-STD-020</text>
<text x="192.4" y="99.5">or</text>
<text x="111.3" y="103.4">recommended conditions:</text>
<text x="111.3" y="107.3">192 h at 40 °C (+ 5 °C), RH &lt; 5 %</text>
<text x="111.3" y="111.2">or</text>
<text x="111.3" y="115.1">96 h at 60 °C (+ 5 °C), RH &lt; 5 %.</text>
</g>
<g font-size="2.8">
<text x="20.6" y="103.1">Fig. 8 - Lead (Pb)-free Reflow Solder Profile acc. J-STD-020D</text>
<text x="17.3" y="264.9">www.vishay.com</text>
<text x="17.3" y="268.1">492</text>
<text x="64.9" y="264.9">For technical questions, contact: detectortechsupport@vishay.com</text>
<text x="162.1" y="264.9">Document Number: 81579</text>
<text x="170.9" y="268.1">Rev. 1.7, 30-Oct-08</text>
</g>
<g font-size="2.5" fill="#040503">
<text x="30.2" y="79.6" transform="rotate(-90 30.2 79.6)">Temperature (°C)</text>
<text x="55.1" y="98">Time (s)</text>
</g>
<text font-size="2.4" x="129.9" y="83.5">amb</text>
<g font-size="2.2" fill="#040503">
<text x="33.4" y="47.4">300</text>
<text x="40.1" y="53.8">255 °C</text>
<text x="73.4" y="51.9">max. 260 °C</text>
<text x="33.4" y="55">250</text>
<text x="40.1" y="56.3">240 °C</text>
<text x="40.1" y="59.4">217 °C</text>
<text x="78.8" y="55.2">245 °C</text>
<text x="33.4" y="62.2">200</text>
<text x="68.5" y="65.3">max. 30 s</text>
<text x="33.4" y="69.4">150</text>
<text x="33.4" y="76.5">100</text>
<text x="49.7" y="73.1">max. 120 s</text>
<text x="67.9" y="72.9">max. 100 s</text>
<text x="35" y="83.7">50</text>
<text x="40.2" y="83.8">max. ramp up 3 °C/s</text>
<text x="62.6" y="83.6">max. ramp down 6 °C/s</text>
<text x="36" y="90.6">0</text>
<text x="38" y="93">0</text>
<text x="45.4" y="93">50</text>
<text x="52.9" y="93">100</text>
<text x="60.8" y="93">150</text>
<text x="68.7" y="93">200</text>
<text x="76.6" y="93">250</text>
<text x="84.6" y="93">300</text>
</g>
<text font-size="1.9" fill="#040503" x="29.4" y="97.5">19841</text>
<text font-size="1.9" x="37.7" y="251.4">18464</text>
</svg>
